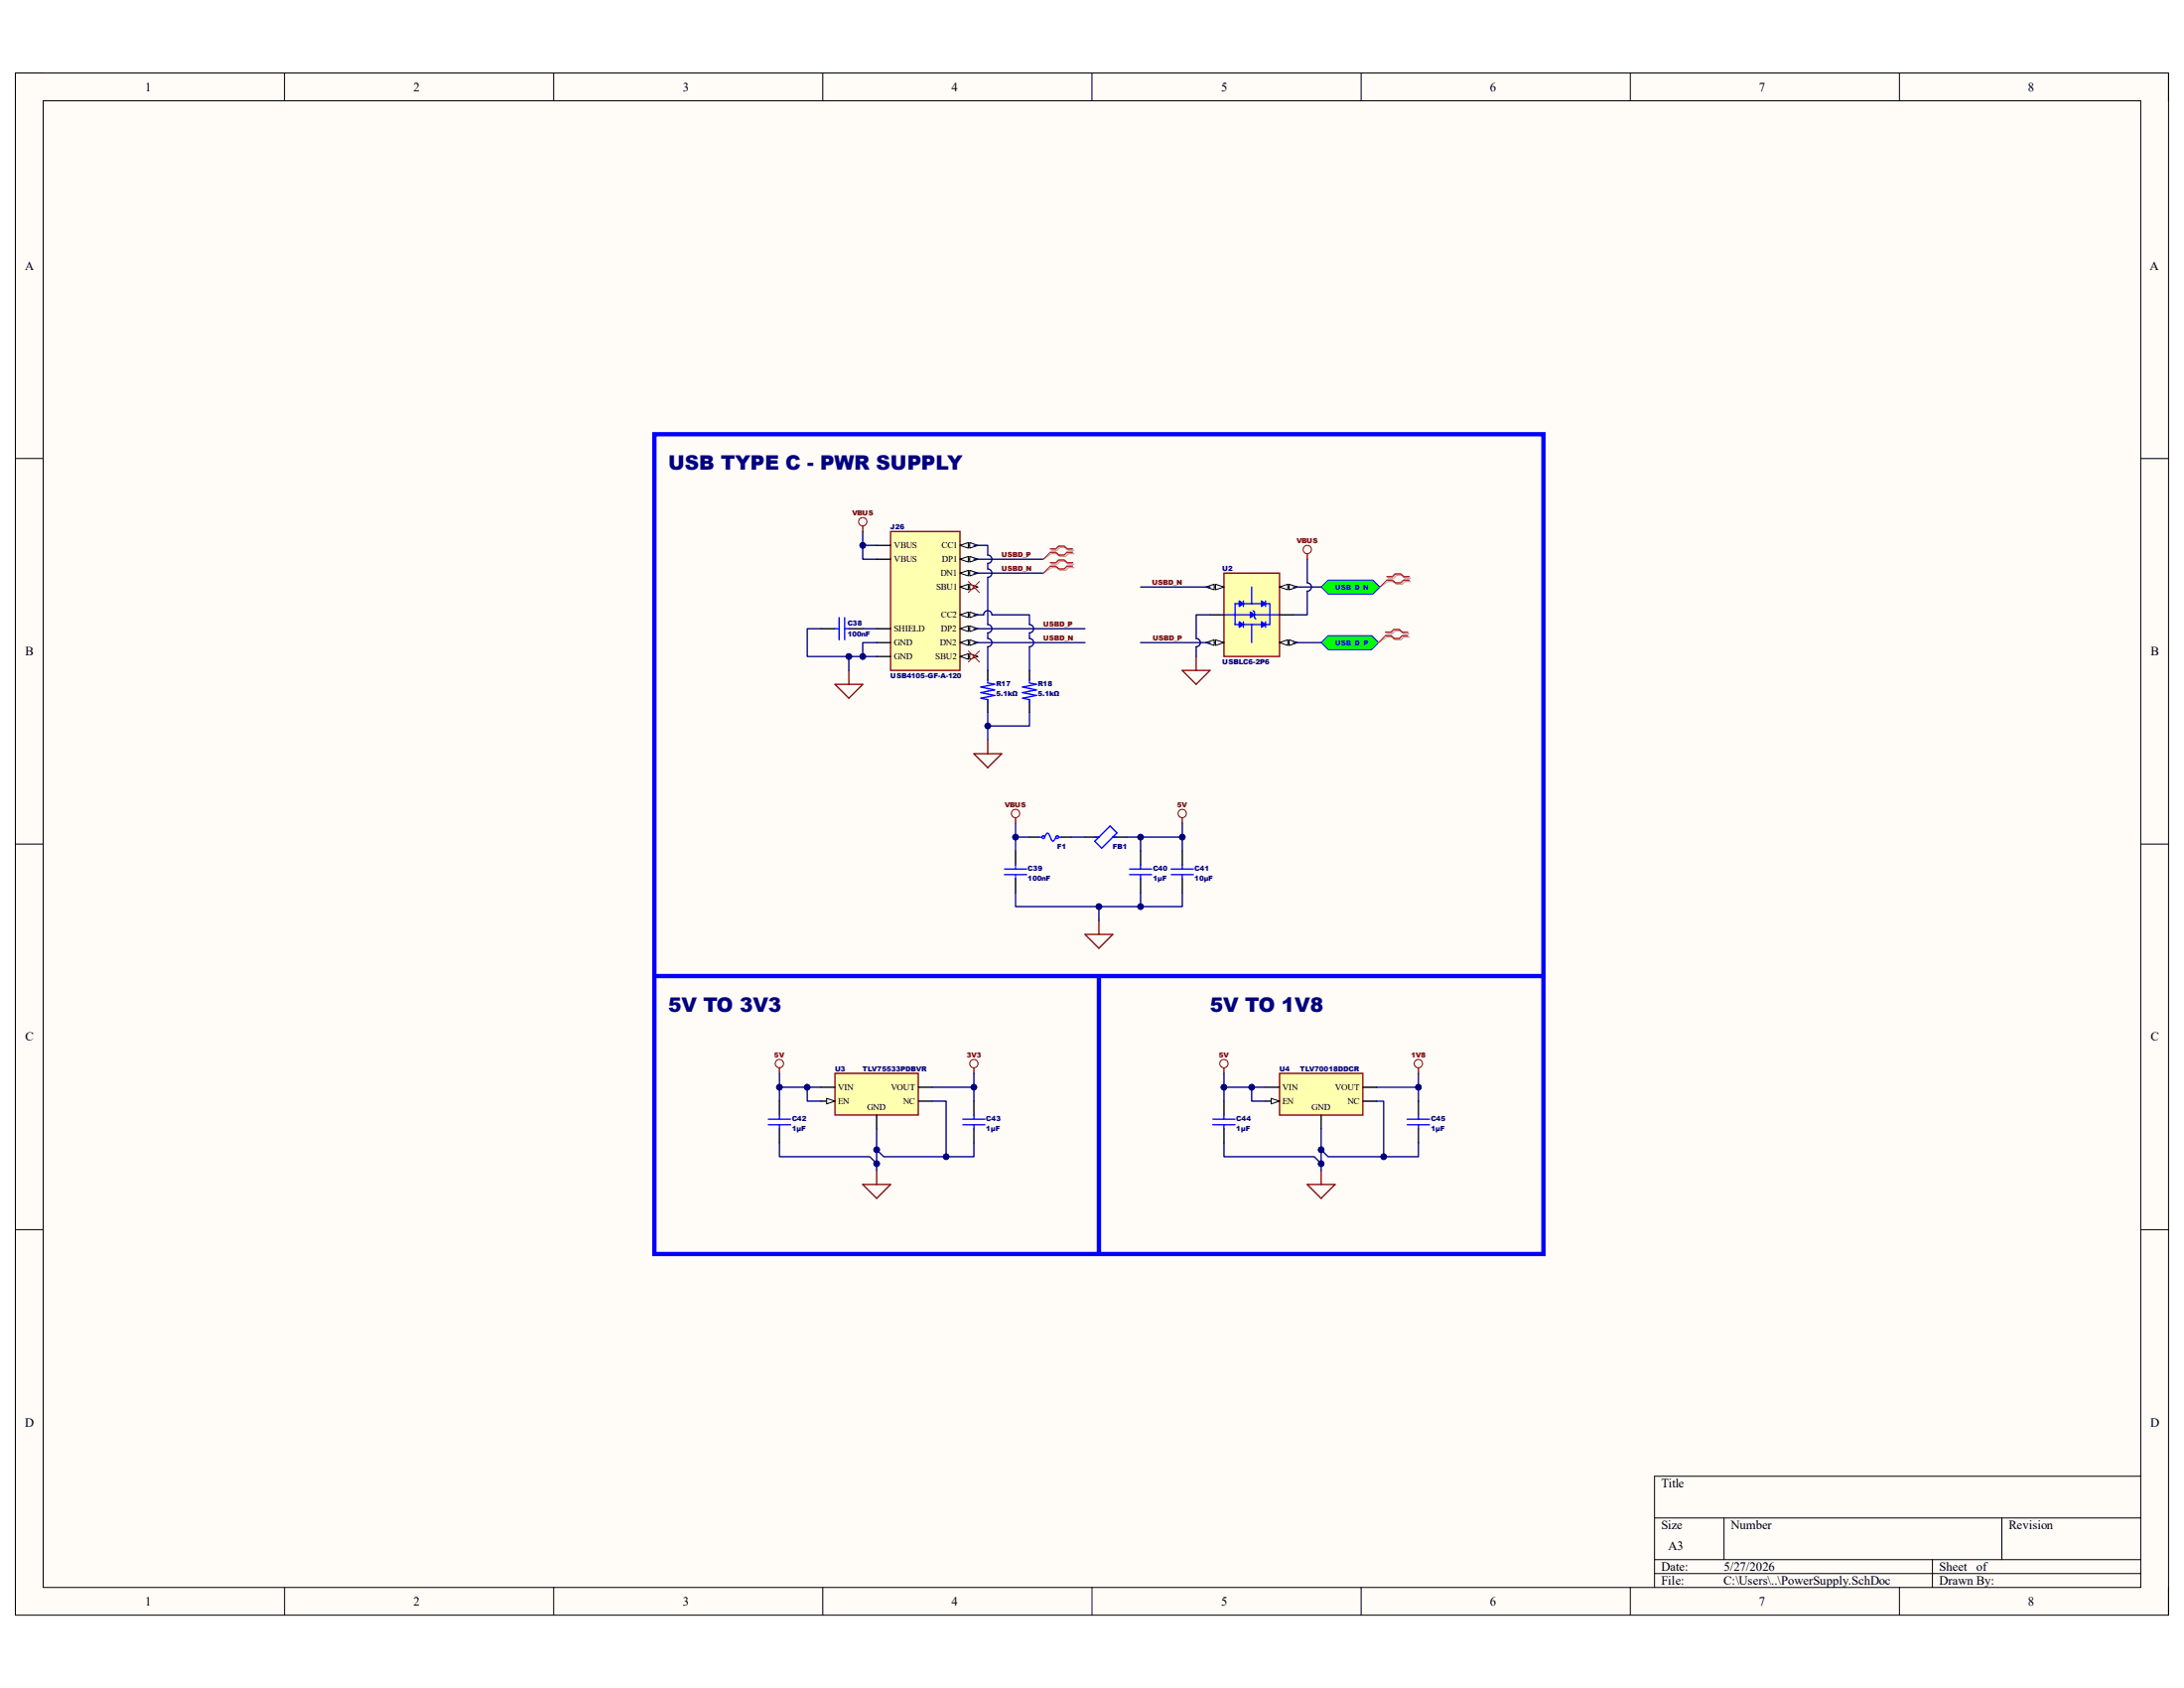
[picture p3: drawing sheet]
<svg xmlns="http://www.w3.org/2000/svg" width="279mm" height="216mm" viewBox="0 0 279 216" stroke-linecap="round" stroke-linejoin="round" font-family="sans-serif">
<path d="M2 9.3h275.4v197.3h-275.4z" fill-rule="evenodd" fill="#fffcf8"/>
<path d="M2 9.3h275.4v197.3h-275.4z" fill="none" stroke="#000" stroke-width=".13"/>
<path d="M5.5 12.9h268.4v190.1h-268.4z" fill-rule="evenodd" fill="#fffcf8"/>
<g fill="none" stroke="#000" stroke-width=".13">
<path d="M2 9.3h3.5M5.5 12.9h268.4v190.1h-268.4zM36.4 9.3v3.6M70.8 9.3v3.6M105.3 9.3v3.6M139.7 9.3v3.6M174.1 9.3v3.6M208.6 9.3v3.6M243 9.3v3.6M273.9 9.3h3.5v3.6M2 58.6h3.5M273.9 58.7h3.5"/>
<path d="M2 108h3.5M273.9 108h3.5M2 157.3h3.5M273.9 157.3h3.5M211.7 194.2h62.2M211.7 199.5h62.2M220.6 194.2v5.3M247.2 199.5v3.5M256.1 194.2v5.3M273.9 188.8h-62.2v14.2M36.4 203v3.6M70.8 203v3.6"/>
<path d="M105.3 203v3.6M139.7 203v3.6M174.1 203v3.6M208.6 203v3.6M211.7 201.3h62.2M243 203v3.6M277.4 203v3.6"/>
</g>
<path d="M163.7 137.3h10.6v5.3h-10.6z" fill-rule="evenodd" fill="#ffffb0"/>
<path d="M163.7 137.3h10.6v5.3h-10.6z" fill="none" stroke="#800000" stroke-width=".17"/>
<path d="M161.9 140.8h1.8M169 142.6v1.8" fill="none" stroke="#000" stroke-width=".17"/>
<path d="M162.6 140.5l1.1 .3-1.1 .4z" fill="#f8fcff"/>
<path d="M162.6 140.5l1.1 .3-1.1 .4z" fill="none" stroke="#000" stroke-width=".13"/>
<path d="M126.4 85.7v1.3M126.4 89.8v1.3M131.7 85.7v1.3M131.7 89.8v1.3M161.9 139.1h1.8M174.3 139.1h1.8M174.3 140.8h1.8" fill="none" stroke="#000" stroke-width=".17"/>
<g fill="none" stroke="#800000" stroke-width=".13">
<circle cx="156.6" cy="136" r=".53"/>
<circle cx="181.5" cy="136" r=".53"/>
</g>
<path d="M156.6 136.6v.7M181.5 136.6v.7M167.2 151.5h3.6l-1.8 1.8zM169 149.7v1.8" fill="none" stroke="#800000" stroke-width=".17"/>
<path d="M126.4 87v.3l.9 .2-1.8 .4 1.8 .3-1.8 .4 1.8 .3-1.8 .4 .9 .2v.3M131.7 87v.3l.9 .2-1.8 .4 1.8 .3-1.8 .4 1.8 .3-1.8 .4 .9 .2v.3" fill="none" stroke="#00f" stroke-width=".17"/>
<path d="M113.9 68h8.9v17.7h-8.9z" fill-rule="evenodd" fill="#ffffb0"/>
<path d="M113.9 68h8.9v17.7h-8.9z" fill="none" stroke="#800000" stroke-width=".17"/>
<path d="M122.8 69.8h1.8" fill="none" stroke="#000" stroke-width=".17"/>
<path d="M122.8 69.8l1.1-.4v.7z" fill="#f8fcff"/>
<path d="M122.8 69.8l1.1-.4v.7z" fill="none" stroke="#000" stroke-width=".13"/>
<path d="M124.1 69.4l1 .4-1 .3z" fill="#f8fcff"/>
<path d="M124.1 69.4l1 .4-1 .3z" fill="none" stroke="#000" stroke-width=".13"/>
<path d="M122.8 71.5h1.8" fill="none" stroke="#000" stroke-width=".17"/>
<path d="M122.8 71.5l1.1-.3v.7z" fill="#f8fcff"/>
<path d="M122.8 71.5l1.1-.3v.7z" fill="none" stroke="#000" stroke-width=".13"/>
<path d="M124.1 71.2l1 .3-1 .4z" fill="#f8fcff"/>
<path d="M124.1 71.2l1 .3-1 .4z" fill="none" stroke="#000" stroke-width=".13"/>
<path d="M122.8 73.3h1.8" fill="none" stroke="#000" stroke-width=".17"/>
<path d="M122.8 73.3l1.1-.3v.7z" fill="#f8fcff"/>
<path d="M122.8 73.3l1.1-.3v.7z" fill="none" stroke="#000" stroke-width=".13"/>
<path d="M124.1 73l1 .3-1 .4z" fill="#f8fcff"/>
<path d="M124.1 73l1 .3-1 .4z" fill="none" stroke="#000" stroke-width=".13"/>
<path d="M122.8 75.1h1.8" fill="none" stroke="#000" stroke-width=".17"/>
<path d="M122.8 75.1l1.1-.4v.7z" fill="#f8fcff"/>
<path d="M122.8 75.1l1.1-.4v.7z" fill="none" stroke="#000" stroke-width=".13"/>
<path d="M124.1 74.7l1 .4-1 .3z" fill="#f8fcff"/>
<path d="M124.1 74.7l1 .4-1 .3z" fill="none" stroke="#000" stroke-width=".13"/>
<path d="M112.2 69.8h1.7M112.2 71.5h1.7M122.8 78.6h1.8" fill="none" stroke="#000" stroke-width=".17"/>
<path d="M122.8 78.6l1.1-.3v.7z" fill="#f8fcff"/>
<path d="M122.8 78.6l1.1-.3v.7z" fill="none" stroke="#000" stroke-width=".13"/>
<path d="M124.1 78.3l1 .3-1 .4z" fill="#f8fcff"/>
<path d="M124.1 78.3l1 .3-1 .4z" fill="none" stroke="#000" stroke-width=".13"/>
<path d="M122.8 80.4h1.8" fill="none" stroke="#000" stroke-width=".17"/>
<path d="M122.8 80.4l1.1-.3v.7z" fill="#f8fcff"/>
<path d="M122.8 80.4l1.1-.3v.7z" fill="none" stroke="#000" stroke-width=".13"/>
<path d="M124.1 80.1l1 .3-1 .4z" fill="#f8fcff"/>
<path d="M124.1 80.1l1 .3-1 .4z" fill="none" stroke="#000" stroke-width=".13"/>
<path d="M122.8 82.2h1.8" fill="none" stroke="#000" stroke-width=".17"/>
<path d="M122.8 82.2l1.1-.4v.7z" fill="#f8fcff"/>
<path d="M122.8 82.2l1.1-.4v.7z" fill="none" stroke="#000" stroke-width=".13"/>
<path d="M124.1 81.8l1 .4-1 .3z" fill="#f8fcff"/>
<path d="M124.1 81.8l1 .4-1 .3z" fill="none" stroke="#000" stroke-width=".13"/>
<path d="M122.8 84h1.8" fill="none" stroke="#000" stroke-width=".17"/>
<path d="M122.8 84l1.1-.4v.7z" fill="#f8fcff"/>
<path d="M122.8 84l1.1-.4v.7z" fill="none" stroke="#000" stroke-width=".13"/>
<path d="M124.1 83.6l1 .4-1 .3z" fill="#f8fcff"/>
<path d="M124.1 83.6l1 .4-1 .3z" fill="none" stroke="#000" stroke-width=".13"/>
<g fill="none" stroke="#000" stroke-width=".17">
<path d="M105 80.4h1.8M108.6 80.4h1.8M112.2 82.2h1.7M112.2 84h1.7M112.2 80.4h1.7M129.9 108.8v1.8M129.9 112.4v1.8M131.7 107.1h1.2M135.8 107.1h1.2M138.8 107.1h1.8M142.4 107.1h1.7M145.9 108.8v1.8"/>
<path d="M145.9 112.4v1.8M151.2 108.8v1.8M151.2 112.4v1.8"/>
</g>
<path d="M110.4 67.3v.7M106.8 87.5h3.6l-1.8 1.8zM108.6 85.7v1.8M124.6 96.4h3.5l-1.7 1.8zM126.4 94.6v1.8M129.9 104.6v.7M138.8 119.5h3.6l-1.8 1.8zM140.6 117.7v1.8M151.2 104.6v.7" fill="none" stroke="#800000" stroke-width=".17"/>
<g fill="none" stroke="#800000" stroke-width=".13">
<circle cx="110.4" cy="66.7" r=".53"/>
<circle cx="129.9" cy="104.1" r=".53"/>
<circle cx="151.2" cy="104.1" r=".53"/>
</g>
<g fill="none" stroke="#00f" stroke-width=".17">
<path d="M107.4 79v2.8M108.1 79v2.8M106.8 80.4h.6M108.1 80.4h.5M128.5 111.2h2.8M128.5 111.9h2.8M129.9 110.6v.6M129.9 111.9v.5M132.9 107.1h.4M133.7 107.1a.41 .41 0 0 1 .4-.5l.4 .7a.24 .24 0 0 0 .2 .3 .24 .24 0 0 0 .2-.3l.2-.2M135.4 107.1h.4M140 107.1h.6"/>
<path d="M142 105.6l.9 .9-2 2-.9-.9zM142.4 107.1h.5M144.5 111.2h2.8M144.5 111.9h2.8M145.9 110.6v.6M145.9 111.9v.5M149.8 111.2h2.9M149.8 111.9h2.9M151.2 110.6v.6M151.2 111.9v.5"/>
<circle cx="133.5" cy="107.1" r=".18"/>
<circle cx="135.3" cy="107.1" r=".18"/>
</g>
<path d="M123.9 74.4l1.4 1.4M125.3 74.4l-1.4 1.4M123.9 83.3l1.4 1.4M125.3 83.3l-1.4 1.4" fill="none" stroke="#f00" stroke-width=".13"/>
<path d="M106.8 137.3h10.7v5.3h-10.7z" fill-rule="evenodd" fill="#ffffb0"/>
<path d="M106.8 137.3h10.7v5.3h-10.7z" fill="none" stroke="#800000" stroke-width=".17"/>
<path d="M105 140.8h1.8M112.2 142.6v1.8" fill="none" stroke="#000" stroke-width=".17"/>
<path d="M105.8 140.5l1 .3-1 .4z" fill="#f8fcff"/>
<path d="M105.8 140.5l1 .3-1 .4z" fill="none" stroke="#000" stroke-width=".13"/>
<path d="M105 139.1h1.8M117.5 139.1h1.8M117.5 140.8h1.8" fill="none" stroke="#000" stroke-width=".17"/>
<g fill="none" stroke="#800000" stroke-width=".13">
<circle cx="99.7" cy="136" r=".53"/>
<circle cx="124.6" cy="136" r=".53"/>
</g>
<path d="M99.7 136.6v.7M124.6 136.6v.7M110.4 151.5h3.5l-1.7 1.8zM112.2 149.7v1.8" fill="none" stroke="#800000" stroke-width=".17"/>
<path d="M156.6 73.3h7.1v10.7h-7.1z" fill-rule="evenodd" fill="#ffffb0"/>
<path d="M156.6 73.3h7.1v10.7h-7.1z" fill="none" stroke="#800000" stroke-width=".17"/>
<path d="M156.6 78.6h7.1M158 77.2h4.4v2.7h-4.4zM159.1 76.9v.7M159.1 79.5v.7M160.1 75.1v2.1M160.1 79.9v2.3M160.3 78.1l.2 .2v.7l.2 .2M161.9 76.9v.7M161.9 79.5v.7" fill="none" stroke="#00f" stroke-width=".17"/>
<path d="M160 78.3l.5 .3-.5 .4z" fill="#00f"/>
<path d="M160 78.3l.5 .3-.5 .4z" fill="none" stroke="#00f" stroke-width=".17"/>
<path d="M158.5 76.9l.6 .3-.6 .4z" fill="#00f"/>
<path d="M158.5 76.9l.6 .3-.6 .4z" fill="none" stroke="#00f" stroke-width=".17"/>
<path d="M161.4 76.9l.5 .3-.5 .4z" fill="#00f"/>
<path d="M161.4 76.9l.5 .3-.5 .4z" fill="none" stroke="#00f" stroke-width=".17"/>
<path d="M158.5 79.5l.6 .4-.6 .3z" fill="#00f"/>
<path d="M158.5 79.5l.6 .4-.6 .3z" fill="none" stroke="#00f" stroke-width=".17"/>
<path d="M161.4 79.5l.5 .4-.5 .3z" fill="#00f"/>
<path d="M161.4 79.5l.5 .4-.5 .3z" fill="none" stroke="#00f" stroke-width=".17"/>
<path d="M154.8 75.1h1.8" fill="none" stroke="#000" stroke-width=".17"/>
<path d="M155.5 74.7l1.1 .4-1.1 .3z" fill="#f8fcff"/>
<path d="M155.5 74.7l1.1 .4-1.1 .3z" fill="none" stroke="#000" stroke-width=".13"/>
<path d="M154.3 75.1l1-.4v.7z" fill="#f8fcff"/>
<path d="M154.3 75.1l1-.4v.7z" fill="none" stroke="#000" stroke-width=".13"/>
<path d="M154.8 78.6h1.8M154.8 82.2h1.8" fill="none" stroke="#000" stroke-width=".17"/>
<path d="M155.5 81.8l1.1 .4-1.1 .3z" fill="#f8fcff"/>
<path d="M155.5 81.8l1.1 .4-1.1 .3z" fill="none" stroke="#000" stroke-width=".13"/>
<path d="M154.3 82.2l1-.4v.7z" fill="#f8fcff"/>
<path d="M154.3 82.2l1-.4v.7z" fill="none" stroke="#000" stroke-width=".13"/>
<path d="M163.7 75.1h1.8" fill="none" stroke="#000" stroke-width=".17"/>
<path d="M163.7 75.1l1.1-.4v.7z" fill="#f8fcff"/>
<path d="M163.7 75.1l1.1-.4v.7z" fill="none" stroke="#000" stroke-width=".13"/>
<path d="M164.9 74.7l1.1 .4-1.1 .3z" fill="#f8fcff"/>
<path d="M164.9 74.7l1.1 .4-1.1 .3z" fill="none" stroke="#000" stroke-width=".13"/>
<path d="M163.7 78.6h1.8M163.7 82.2h1.8" fill="none" stroke="#000" stroke-width=".17"/>
<path d="M163.7 82.2l1.1-.4v.7z" fill="#f8fcff"/>
<path d="M163.7 82.2l1.1-.4v.7z" fill="none" stroke="#000" stroke-width=".13"/>
<path d="M164.9 81.8l1.1 .4-1.1 .3z" fill="#f8fcff"/>
<path d="M164.9 81.8l1.1 .4-1.1 .3z" fill="none" stroke="#000" stroke-width=".13"/>
<path d="M167.2 70.8v.7M151.2 85.7h3.6l-1.8 1.8zM153 84v1.7" fill="none" stroke="#800000" stroke-width=".17"/>
<circle cx="167.2" cy="70.3" r=".53" fill="none" stroke="#800000" stroke-width=".13"/>
<path d="M83.7 55.5h113.8v104.9h-113.8zM83.7 124.8h113.8M140.6 124.8v35.6" fill="none" stroke="#00f" stroke-width=".55"/>
<path d="M169 144.4v5.3" fill="none" stroke="#000080" stroke-width=".17"/>
<circle cx="169" cy="148.8" r=".35" fill="#000080"/>
<circle cx="169" cy="148.8" r=".35" fill="none" stroke="#000080" stroke-width=".13"/>
<circle cx="169" cy="147.1" r=".35" fill="#000080"/>
<circle cx="169" cy="147.1" r=".35" fill="none" stroke="#000080" stroke-width=".13"/>
<path d="M176.1 140.8h.9v7.1h-7.1l-.9-.8" fill="none" stroke="#000080" stroke-width=".17"/>
<circle cx="177" cy="147.9" r=".35" fill="#000080"/>
<circle cx="177" cy="147.9" r=".35" fill="none" stroke="#000080" stroke-width=".13"/>
<circle cx="169" cy="147.1" r=".35" fill="#000080"/>
<circle cx="169" cy="147.1" r=".35" fill="none" stroke="#000080" stroke-width=".13"/>
<path d="M161.9 139.1h-1.8v1.7h1.8" fill="none" stroke="#000080" stroke-width=".17"/>
<circle cx="160.1" cy="139.1" r=".35" fill="#000080"/>
<circle cx="160.1" cy="139.1" r=".35" fill="none" stroke="#000080" stroke-width=".13"/>
<path d="M156.6 146.2v1.7h11.5l.9 .9" fill="none" stroke="#000080" stroke-width=".17"/>
<circle cx="169" cy="148.8" r=".35" fill="#000080"/>
<circle cx="169" cy="148.8" r=".35" fill="none" stroke="#000080" stroke-width=".13"/>
<path d="M181.5 146.2v1.7h-4.5" fill="none" stroke="#000080" stroke-width=".17"/>
<circle cx="177" cy="147.9" r=".35" fill="#000080"/>
<circle cx="177" cy="147.9" r=".35" fill="none" stroke="#000080" stroke-width=".13"/>
<path d="M176.1 139.1h5.4v1.7" fill="none" stroke="#000080" stroke-width=".17"/>
<circle cx="181.5" cy="139.1" r=".35" fill="#000080"/>
<circle cx="181.5" cy="139.1" r=".35" fill="none" stroke="#000080" stroke-width=".13"/>
<path d="M110.4 68v3.5h1.8" fill="none" stroke="#000080" stroke-width=".17"/>
<circle cx="110.4" cy="69.8" r=".35" fill="#000080"/>
<circle cx="110.4" cy="69.8" r=".35" fill="none" stroke="#000080" stroke-width=".13"/>
<path d="M110.4 69.8h1.8" fill="none" stroke="#000080" stroke-width=".17"/>
<circle cx="110.4" cy="69.8" r=".35" fill="#000080"/>
<circle cx="110.4" cy="69.8" r=".35" fill="none" stroke="#000080" stroke-width=".13"/>
<path d="M129.9 105.3v1.8h1.8" fill="none" stroke="#000080" stroke-width=".17"/>
<circle cx="129.9" cy="107.1" r=".35" fill="#000080"/>
<circle cx="129.9" cy="107.1" r=".35" fill="none" stroke="#000080" stroke-width=".13"/>
<path d="M129.9 107.1v1.7" fill="none" stroke="#000080" stroke-width=".17"/>
<circle cx="129.9" cy="107.1" r=".35" fill="#000080"/>
<circle cx="129.9" cy="107.1" r=".35" fill="none" stroke="#000080" stroke-width=".13"/>
<path d="M145.9 107.1v1.7" fill="none" stroke="#000080" stroke-width=".17"/>
<circle cx="145.9" cy="107.1" r=".35" fill="#000080"/>
<circle cx="145.9" cy="107.1" r=".35" fill="none" stroke="#000080" stroke-width=".13"/>
<path d="M144.1 107.1h7.1v1.7" fill="none" stroke="#000080" stroke-width=".17"/>
<circle cx="151.2" cy="107.1" r=".35" fill="#000080"/>
<circle cx="151.2" cy="107.1" r=".35" fill="none" stroke="#000080" stroke-width=".13"/>
<circle cx="145.9" cy="107.1" r=".35" fill="#000080"/>
<circle cx="145.9" cy="107.1" r=".35" fill="none" stroke="#000080" stroke-width=".13"/>
<path d="M129.9 114.2v1.8h10.7v1.7M137 107.1h1.8" fill="none" stroke="#000080" stroke-width=".17"/>
<circle cx="140.6" cy="116" r=".35" fill="#000080"/>
<circle cx="140.6" cy="116" r=".35" fill="none" stroke="#000080" stroke-width=".13"/>
<path d="M145.9 114.2v1.8h-5.3" fill="none" stroke="#000080" stroke-width=".17"/>
<circle cx="145.9" cy="116" r=".35" fill="#000080"/>
<circle cx="145.9" cy="116" r=".35" fill="none" stroke="#000080" stroke-width=".13"/>
<circle cx="140.6" cy="116" r=".35" fill="#000080"/>
<circle cx="140.6" cy="116" r=".35" fill="none" stroke="#000080" stroke-width=".13"/>
<path d="M151.2 114.2v1.8h-5.3" fill="none" stroke="#000080" stroke-width=".17"/>
<circle cx="145.9" cy="116" r=".35" fill="#000080"/>
<circle cx="145.9" cy="116" r=".35" fill="none" stroke="#000080" stroke-width=".13"/>
<path d="M151.2 105.3v1.8" fill="none" stroke="#000080" stroke-width=".17"/>
<circle cx="151.2" cy="107.1" r=".35" fill="#000080"/>
<circle cx="151.2" cy="107.1" r=".35" fill="none" stroke="#000080" stroke-width=".13"/>
<path d="M105 80.4h-1.7v3.6h8.9M110.4 80.4h1.8" fill="none" stroke="#000080" stroke-width=".17"/>
<circle cx="108.6" cy="84" r=".35" fill="#000080"/>
<circle cx="108.6" cy="84" r=".35" fill="none" stroke="#000080" stroke-width=".13"/>
<circle cx="110.4" cy="84" r=".35" fill="#000080"/>
<circle cx="110.4" cy="84" r=".35" fill="none" stroke="#000080" stroke-width=".13"/>
<path d="M112.2 82.2h-1.8v1.8" fill="none" stroke="#000080" stroke-width=".17"/>
<circle cx="110.4" cy="84" r=".35" fill="#000080"/>
<circle cx="110.4" cy="84" r=".35" fill="none" stroke="#000080" stroke-width=".13"/>
<path d="M108.6 84v1.7" fill="none" stroke="#000080" stroke-width=".17"/>
<circle cx="108.6" cy="84" r=".35" fill="#000080"/>
<circle cx="108.6" cy="84" r=".35" fill="none" stroke="#000080" stroke-width=".13"/>
<path d="M131.7 91.1v1.8h-5.3v1.7" fill="none" stroke="#000080" stroke-width=".17"/>
<circle cx="126.4" cy="92.9" r=".35" fill="#000080"/>
<circle cx="126.4" cy="92.9" r=".35" fill="none" stroke="#000080" stroke-width=".13"/>
<path d="M126.4 91.1v1.8" fill="none" stroke="#000080" stroke-width=".17"/>
<circle cx="126.4" cy="92.9" r=".35" fill="#000080"/>
<circle cx="126.4" cy="92.9" r=".35" fill="none" stroke="#000080" stroke-width=".13"/>
<path d="M124.6 69.8h1.8v1.2a.53 .53 0 0 1 .5 .5 .53 .53 0 0 1-.5 .6v.7a.53 .53 0 0 1 .5 .5 .53 .53 0 0 1-.5 .5v6.1a.53 .53 0 0 1 .5 .5 .53 .53 0 0 1-.5 .5v.8a.53 .53 0 0 1 .5 .5 .53 .53 0 0 1-.5 .5M124.6 78.6h1.2a.53 .53 0 0 1 .6-.5 .53 .53 0 0 1 .5 .5h4.8v1.3a.53 .53 0 0 1 .5 .5 .53 .53 0 0 1-.5 .5v.8a.53 .53 0 0 1 .5 .5 .53 .53 0 0 1-.5 .5M124.6 71.5h8.9M124.6 73.3h8.9M124.6 80.4h14.2M124.6 82.2h14.2M126.4 82.7v3M131.7 82.7v3M103.3 139.1v1.7h1.7" fill="none" stroke="#000080" stroke-width=".17"/>
<circle cx="103.3" cy="139.1" r=".35" fill="#000080"/>
<circle cx="103.3" cy="139.1" r=".35" fill="none" stroke="#000080" stroke-width=".13"/>
<path d="M99.7 139.1h5.3" fill="none" stroke="#000080" stroke-width=".17"/>
<circle cx="103.3" cy="139.1" r=".35" fill="#000080"/>
<circle cx="103.3" cy="139.1" r=".35" fill="none" stroke="#000080" stroke-width=".13"/>
<circle cx="99.7" cy="139.1" r=".35" fill="#000080"/>
<circle cx="99.7" cy="139.1" r=".35" fill="none" stroke="#000080" stroke-width=".13"/>
<path d="M99.7 137.3v3.5" fill="none" stroke="#000080" stroke-width=".17"/>
<circle cx="99.7" cy="139.1" r=".35" fill="#000080"/>
<circle cx="99.7" cy="139.1" r=".35" fill="none" stroke="#000080" stroke-width=".13"/>
<path d="M119.3 139.1h5.3v1.7" fill="none" stroke="#000080" stroke-width=".17"/>
<circle cx="124.6" cy="139.1" r=".35" fill="#000080"/>
<circle cx="124.6" cy="139.1" r=".35" fill="none" stroke="#000080" stroke-width=".13"/>
<path d="M124.6 137.3v1.8" fill="none" stroke="#000080" stroke-width=".17"/>
<circle cx="124.6" cy="139.1" r=".35" fill="#000080"/>
<circle cx="124.6" cy="139.1" r=".35" fill="none" stroke="#000080" stroke-width=".13"/>
<path d="M99.7 146.2v1.7h11.6l.9 .9v.9" fill="none" stroke="#000080" stroke-width=".17"/>
<circle cx="112.2" cy="148.8" r=".35" fill="#000080"/>
<circle cx="112.2" cy="148.8" r=".35" fill="none" stroke="#000080" stroke-width=".13"/>
<path d="M112.2 144.4v4.4" fill="none" stroke="#000080" stroke-width=".17"/>
<circle cx="112.2" cy="147.1" r=".35" fill="#000080"/>
<circle cx="112.2" cy="147.1" r=".35" fill="none" stroke="#000080" stroke-width=".13"/>
<circle cx="112.2" cy="148.8" r=".35" fill="#000080"/>
<circle cx="112.2" cy="148.8" r=".35" fill="none" stroke="#000080" stroke-width=".13"/>
<path d="M124.6 146.2v1.7h-11.6l-.8-.8" fill="none" stroke="#000080" stroke-width=".17"/>
<circle cx="121" cy="147.9" r=".35" fill="#000080"/>
<circle cx="121" cy="147.9" r=".35" fill="none" stroke="#000080" stroke-width=".13"/>
<circle cx="112.2" cy="147.1" r=".35" fill="#000080"/>
<circle cx="112.2" cy="147.1" r=".35" fill="none" stroke="#000080" stroke-width=".13"/>
<path d="M145.9 75.1h8.9M154.8 78.6h-1.8v3.1a.53 .53 0 0 1 .6 .5 .53 .53 0 0 1-.6 .5M165.5 75.1h3.5M167.2 71.5v3.1a.53 .53 0 0 1 .6 .5 .53 .53 0 0 1-.6 .5v3h-1.7M145.9 82.2h8.9M153 82.7v1.3M165.5 82.2h3.5M181.5 137.3v1.8" fill="none" stroke="#000080" stroke-width=".17"/>
<circle cx="181.5" cy="139.1" r=".35" fill="#000080"/>
<circle cx="181.5" cy="139.1" r=".35" fill="none" stroke="#000080" stroke-width=".13"/>
<path d="M156.6 139.1v1.7" fill="none" stroke="#000080" stroke-width=".17"/>
<circle cx="156.6" cy="139.1" r=".35" fill="#000080"/>
<circle cx="156.6" cy="139.1" r=".35" fill="none" stroke="#000080" stroke-width=".13"/>
<path d="M156.6 137.3v1.8h3.5" fill="none" stroke="#000080" stroke-width=".17"/>
<circle cx="156.6" cy="139.1" r=".35" fill="#000080"/>
<circle cx="156.6" cy="139.1" r=".35" fill="none" stroke="#000080" stroke-width=".13"/>
<circle cx="160.1" cy="139.1" r=".35" fill="#000080"/>
<circle cx="160.1" cy="139.1" r=".35" fill="none" stroke="#000080" stroke-width=".13"/>
<path d="M99.7 140.8v1.8M99.7 144.4v1.8M124.6 140.8v1.8M124.6 144.4v1.8M156.6 140.8v1.8M156.6 144.4v1.8M181.5 140.8v1.8M181.5 144.4v1.8" fill="none" stroke="#000" stroke-width=".17"/>
<g fill="none" stroke="#00f" stroke-width=".17">
<path d="M98.3 143.9h2.8M98.3 143.1h2.8M99.7 142.6v.5M99.7 143.9v.5M123.2 143.9h2.8M123.2 143.1h2.8M124.6 142.6v.5M124.6 143.9v.5M155.2 143.9h2.8M155.2 143.1h2.8M156.6 142.6v.5M156.6 143.9v.5"/>
<path d="M180 143.9h2.9M180 143.2h2.9M181.5 142.6v.6M181.5 143.9v.5"/>
</g>
<path d="M119.3 140.8h1.7v7.1" fill="none" stroke="#000080" stroke-width=".17"/>
<circle cx="121" cy="147.9" r=".35" fill="#000080"/>
<circle cx="121" cy="147.9" r=".35" fill="none" stroke="#000080" stroke-width=".13"/>
<path d="M169 75.1l.9-.9h5.7l.9 .9-.9 .9h-5.7z" fill-rule="evenodd" fill="#0f0"/>
<path d="M169 75.1l.9-.9h5.7l.9 .9-.9 .9h-5.7z" fill="none" stroke="#00f" stroke-width=".13"/>
<path d="M169.9 81.3h5.6l.9 .9-.9 .9h-5.6l-.9-.9z" fill-rule="evenodd" fill="#0f0"/>
<path d="M169.9 81.3h5.6l.9 .9-.9 .9h-5.6l-.9-.9z" fill="none" stroke="#00f" stroke-width=".13"/>
<path d="M134.5 70.4h.8l.3-.4h.7l.4 .4h.7M134.5 70.8h.8l.3 .4h.7l.4-.4h.7M134.5 72.2h.8l.3-.4h.7l.4 .4h.7M134.5 72.6h.8l.3 .4h.7l.4-.4h.7M177.6 73.9h.7l.4-.3h.7l.3 .3h.7M177.6 74.4h.7l.4 .3h.7l.3-.3h.7M177.4 81h.7l.4-.3h.7l.4 .3h.7M177.4 81.5h.7l.4 .3h.7l.4-.3h.7" fill="none" stroke="#d0a19e" stroke-width=".17"/>
<path d="M134.5 70.8l-1 .7M134.5 72.6l-1 .7M177.6 74.4l-1.1 .7M177.4 81.5l-1 .7" fill="none" stroke="#d0a19e" stroke-width=".13"/>
<path d="M134.4 70.2h.7l.3-.4h.7l.4 .4h.7M134.4 70.6h.7l.3 .4h.7l.4-.4h.7M134.4 72h.7l.3-.4h.7l.4 .4h.7M134.4 72.4h.7l.3 .4h.7l.4-.4h.7M177.4 73.8h.7l.4-.4h.7l.4 .4h.7M177.4 74.2h.7l.4 .3h.7l.4-.3h.7M177.2 80.9h.8l.3-.4h.7l.4 .4h.7M177.2 81.3h.8l.3 .4h.7l.4-.4h.7" fill="none" stroke="#f00" stroke-width=".17"/>
<path d="M134.4 70.6l-.9 .9M134.4 72.4l-.9 .9M177.4 74.2l-.9 .9M177.2 81.3l-.8 .9" fill="none" stroke="#f00" stroke-width=".13"/>
<g font-size="2.5" fill="#000080">
<text x="85.5" y="60.1">USB TYPE C - PWR SUPPLY</text>
<text x="85.5" y="129.4">5V TO 3V3</text>
<text x="154.8" y="129.4">5V TO 1V8</text>
</g>
<g font-size="1.6">
<text x="18.5" y="11.6">1</text>
<text x="52.9" y="11.6">2</text>
<text x="87.4" y="11.6">3</text>
<text x="121.7" y="11.6">4</text>
<text x="156.2" y="11.6">5</text>
<text x="190.6" y="11.6">6</text>
<text x="225" y="11.6">7</text>
<text x="259.5" y="11.6">8</text>
<text x="3.2" y="34.5">A</text>
<text x="275" y="34.5">A</text>
<text x="3.2" y="83.8">B</text>
<text x="275.1" y="83.8">B</text>
<text x="3.2" y="133.1">C</text>
<text x="275.1" y="133.1">C</text>
<text x="3.2" y="182.5">D</text>
<text x="275.1" y="182.5">D</text>
<text x="212.5" y="190.2">Title</text>
<text x="212.5" y="195.6">Size</text>
<text x="221.4" y="195.6">Number</text>
<text x="257" y="195.6">Revision</text>
<text x="212.5" y="200.9">Date:</text>
<text x="212.5" y="202.7">File:</text>
<text x="213.4" y="198.2">A3</text>
<text x="220.5" y="202.7">C:\Users\..\PowerSupply.SchDoc</text>
<text x="220.5" y="200.9">5/27/2026</text>
<text x="248.1" y="202.7">Drawn By:</text>
<text x="248.1" y="200.9">Sheet</text>
<text x="252.8" y="200.9">of</text>
<text x="18.5" y="205.4">1</text>
<text x="52.9" y="205.4">2</text>
<text x="87.4" y="205.4">3</text>
<text x="121.7" y="205.4">4</text>
<text x="156.2" y="205.4">5</text>
<text x="190.6" y="205.4">6</text>
<text x="225" y="205.4">7</text>
<text x="259.5" y="205.4">8</text>
</g>
<g font-size="1.1">
<text x="114.3" y="70.1">VBUS</text>
<text x="114.3" y="71.9">VBUS</text>
<text x="120.4" y="70.1">CC1</text>
<text x="120.5" y="71.9">DP1</text>
<text x="119.8" y="75.4">SBU1</text>
<text x="120.3" y="73.7">DN1</text>
<text x="114.3" y="82.5">GND</text>
<text x="114.3" y="80.8">SHIELD</text>
<text x="120.2" y="82.5">DN2</text>
<text x="120.4" y="79">CC2</text>
<text x="120.4" y="80.8">DP2</text>
<text x="114.3" y="84.3">GND</text>
<text x="119.7" y="84.3">SBU2</text>
<text x="107.2" y="141.2">EN</text>
<text x="107.2" y="139.4">VIN</text>
<text x="110.9" y="142">GND</text>
<text x="114" y="139.4">VOUT</text>
<text x="115.5" y="141.2">NC</text>
<text x="164.1" y="141.2">EN</text>
<text x="164.1" y="139.4">VIN</text>
<text x="167.8" y="142">GND</text>
<text x="170.8" y="139.4">VOUT</text>
<text x="172.4" y="141.2">NC</text>
</g>
<g font-size=".9" fill="#800000">
<text x="109" y="65.9">VBUS</text>
<text x="128.1" y="71.2">USBD_P</text>
<text x="165.9" y="69.5">VBUS</text>
<text x="128.1" y="73">USBD_N</text>
<text x="147.4" y="74.8">USBD_N</text>
<text x="133.4" y="80.1">USBD_P</text>
<text x="133.4" y="81.9">USBD_N</text>
<text x="147.4" y="81.9">USBD_P</text>
<text x="128.5" y="103.3">VBUS</text>
<text x="150.6" y="103.3">5V</text>
<text x="99.1" y="135.2">5V</text>
<text x="123.7" y="135.2">3V3</text>
<text x="155.9" y="135.2">5V</text>
<text x="180.5" y="135.2">1V8</text>
</g>
<g font-size=".9" fill="#000080">
<text x="113.9" y="67.7">J26</text>
<text x="156.4" y="73">U2</text>
<text x="108.4" y="81.4">100nF</text>
<text x="108.4" y="80">C38</text>
<text x="113.9" y="86.7">USB4105-GF-A-120</text>
<text x="127.4" y="89">5.1kΩ</text>
<text x="127.4" y="87.8">R17</text>
<text x="132.8" y="89">5.1kΩ</text>
<text x="132.8" y="87.8">R18</text>
<text x="156.4" y="84.9">USBLC6-2P6</text>
<text x="131.5" y="112.6">100nF</text>
<text x="131.5" y="111.4">C39</text>
<text x="135.2" y="108.6">F1</text>
<text x="142.3" y="108.6">FB1</text>
<text x="147.5" y="112.6">1µF</text>
<text x="147.5" y="111.4">C40</text>
<text x="152.8" y="112.6">10µF</text>
<text x="152.8" y="111.4">C41</text>
<text x="106.8" y="137">U3</text>
<text x="110.4" y="137">TLV75533PDBVR</text>
<text x="163.7" y="137">U4</text>
<text x="166.3" y="137">TLV70018DDCR</text>
<text x="101.3" y="143.4">C42</text>
<text x="126.2" y="143.4">C43</text>
<text x="158.2" y="143.4">C44</text>
<text x="183" y="143.4">C45</text>
<text x="101.3" y="144.7">1µF</text>
<text x="126.2" y="144.7">1µF</text>
<text x="158.2" y="144.7">1µF</text>
<text x="183" y="144.7">1µF</text>
</g>
<g font-size=".9" fill="#00f">
<text x="170.8" y="75.4">USB_D_N</text>
<text x="170.8" y="82.5">USB_D_P</text>
</g>
</svg>
